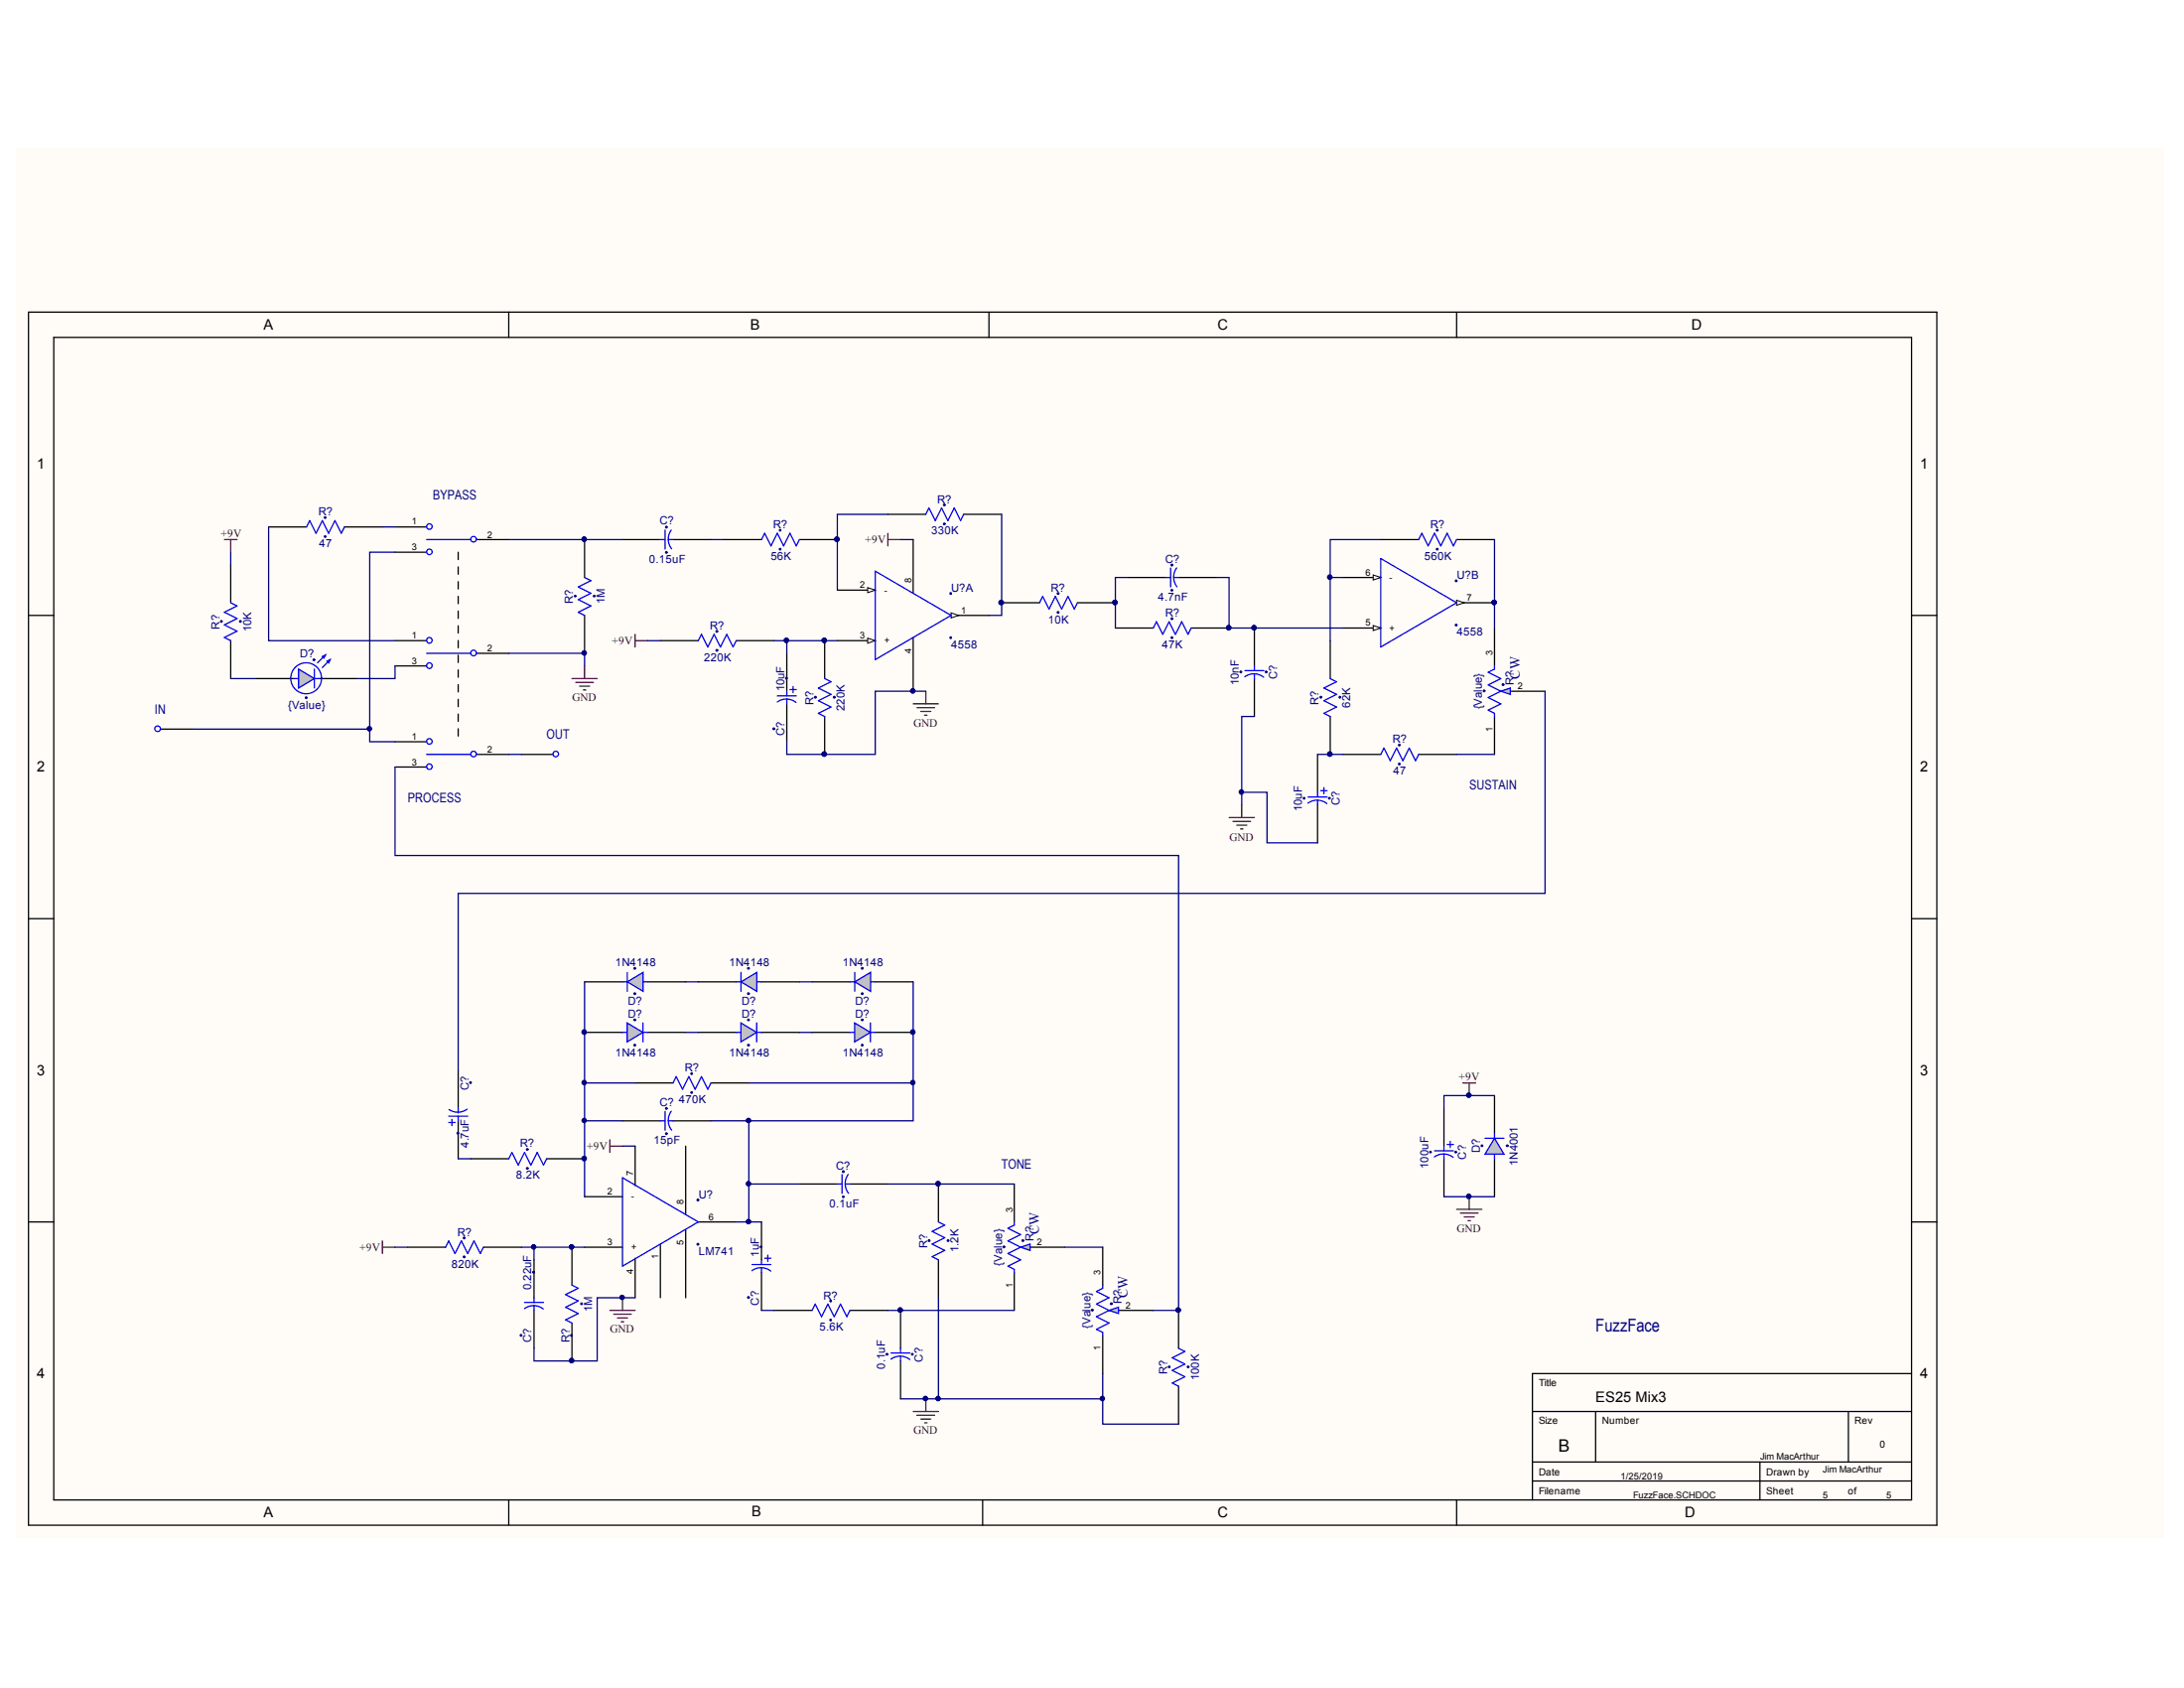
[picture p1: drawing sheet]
<svg xmlns="http://www.w3.org/2000/svg" width="279mm" height="216mm" viewBox="0 0 279 216" stroke-linecap="round" stroke-linejoin="round" font-family="sans-serif">
<path d="M2 18.9h274.8v177.7h-274.8z" fill="#fffcf8"/>
<g fill="none" stroke="#000" stroke-width=".16">
<path d="M3.6 39.9h244.2v155.2h-244.2zM65.1 39.9v3.3M126.5 39.9v3.3M186.3 39.9v3.3M6.9 43.2h237.6v148.6h-237.6zM3.6 78.7h3.3M107.1 75.5h4.9M244.5 78.7h3.3M3.6 117.5h3.3M244.5 117.5h3.3M3.6 156.3h3.3M74.8 153.1h4.8"/>
<path d="M74.8 159.5h4.8M81.3 146.6v5.1M84.5 159.1v6.9M87.7 146.6v8.7M87.7 157.3v8.7M89.3 156.3h4.9M244.5 156.3h3.3M81.3 160.9v5.1M244.5 175.7h-48.5v16.1M65.1 191.8v3.3M125.7 191.8v3.3M186.3 191.8v3.3"/>
<path d="M196 180.5h48.5M196 187h48.5M196 189.4h48.5M204.1 180.5v6.5M225.1 187v4.8M236.5 180.5v6.5"/>
</g>
<path d="M79.6 150.6l9.7 5.7-9.7 5.6z" fill="none" stroke="#00f" stroke-width=".16"/>
<g fill="#000080" stroke="#000080" stroke-width=".13">
<circle cx="89.3" cy="153.5" r=".12"/>
<circle cx="89.3" cy="159.1" r=".12"/>
</g>
<path d="M111 75.2l1 .3-1 .3z" fill="#fffcf8" stroke="#000" stroke-width=".13"/>
<path d="M107.1 81.9h4.9" fill="none" stroke="#000" stroke-width=".16"/>
<path d="M111 81.6l1 .3-1 .4z" fill="#fffcf8" stroke="#000" stroke-width=".13"/>
<path d="M116.8 69v6.9M121.7 78.7h4.8M116.8 81.5v6.9" fill="none" stroke="#000" stroke-width=".16"/>
<circle cx="116.8" cy="88.4" r=".27" fill="#000080" stroke="#000080" stroke-width=".13"/>
<path d="M121.7 78.4l.9 .3-.9 .3z" fill="#fffcf8" stroke="#000" stroke-width=".13"/>
<path d="M112 73.1l9.7 5.6-9.7 5.7z" fill="none" stroke="#00f" stroke-width=".16"/>
<g fill="#000080" stroke="#000080" stroke-width=".13">
<circle cx="121.6" cy="75.9" r=".12"/>
<circle cx="121.6" cy="81.6" r=".12"/>
<circle cx="116.8" cy="88.4" r=".27"/>
</g>
<path d="M171.8 73.9h4.8" fill="none" stroke="#000" stroke-width=".16"/>
<path d="M175.7 73.5l.9 .4-.9 .3z" fill="#fffcf8" stroke="#000" stroke-width=".13"/>
<path d="M171.8 80.3h4.8" fill="none" stroke="#000" stroke-width=".16"/>
<path d="M175.7 80l.9 .3-.9 .4z" fill="#fffcf8" stroke="#000" stroke-width=".13"/>
<path d="M186.3 77.1h4.9" fill="none" stroke="#000" stroke-width=".16"/>
<path d="M186.3 76.8l1 .3-1 .3z" fill="#fffcf8" stroke="#000" stroke-width=".13"/>
<g fill="#000080" stroke="#000080" stroke-width=".13">
<circle cx="191.1" cy="77.1" r=".28"/>
<circle cx="186.3" cy="74.3" r=".12"/>
<circle cx="186.3" cy="79.9" r=".12"/>
<circle cx="91.7" cy="83.2" r=".12"/>
<circle cx="91.7" cy="80.8" r=".12"/>
<circle cx="105.4" cy="96.4" r=".28"/>
<circle cx="105.4" cy="81.9" r=".28"/>
<circle cx="106.7" cy="89.2" r=".12"/>
<circle cx="104.3" cy="89.2" r=".12"/>
<circle cx="100.6" cy="86.8" r=".12"/>
<circle cx="99" cy="93.2" r=".12"/>
<circle cx="100.6" cy="81.9" r=".28"/>
<circle cx="116.8" cy="88.4" r=".27"/>
<circle cx="120.8" cy="67" r=".12"/>
<circle cx="120.8" cy="64.6" r=".12"/>
<circle cx="107.1" cy="69" r=".28"/>
<circle cx="99.8" cy="70.2" r=".11"/>
<circle cx="99.8" cy="67.8" r=".11"/>
<circle cx="128.1" cy="77.1" r=".28"/>
<circle cx="85.2" cy="70.7" r=".12"/>
<circle cx="85.2" cy="67.4" r=".12"/>
<circle cx="74.7" cy="83.5" r=".27"/>
<circle cx="74.7" cy="69" r=".28"/>
<circle cx="76" cy="76.2" r=".11"/>
<circle cx="73.6" cy="76.2" r=".11"/>
<circle cx="41.6" cy="68.6" r=".11"/>
<circle cx="41.6" cy="66.2" r=".11"/>
</g>
<g fill="none" stroke="#00f" stroke-width=".16">
<path d="M39.2 67.4l.4-.8 .8 1.6 .8-1.6 .8 1.6 .9-1.6 .8 1.6 .4-.8M54.6 69h5.6M74.8 73.9l.8 .4-1.6 .8 1.6 .8-1.6 .8 1.6 .8-1.6 .8 .8 .4M84.5 69h.6M85.1 67.8v2.4M85.5 69h.6M85.9 67.8a1.97 1.97 0 0 0 0 2.4M97.4 69l.4-.8 .8 1.6 .8-1.6 .8 1.6 .9-1.6 .8 1.6 .4-.8M118.4 65.8l.4-.8 .9 1.6 .8-1.6 .8 1.6 .8-1.6 .8 1.6 .4-.8M176.6 71.4l9.7 5.7-9.7 5.7zM37.6 86.8h.6M40.2 85.6v2.4"/>
<path d="M40.2 86.8h.6M41.6 83.8l-1 1M42.2 84.4l-1 1M54.6 83.6h5.6M54.6 96.5h5.6M89.3 81.9l.4-.8 .8 1.7 .9-1.7 .8 1.7 .8-1.7 .8 1.7 .4-.9M99.4 89.8a1.98 1.98 0 0 1 2.4 0M99.4 89h2.5M100.7 88.4v.6M100.7 89.4v.6M101.1 88.2h.8M101.5 87.8v.8"/>
<path d="M105.5 86.8l.8 .4-1.6 .8 1.6 .8-1.6 .8 1.6 .8-1.6 .8 .8 .4"/>
<circle cx="54.9" cy="67.3" r=".36"/>
<circle cx="54.9" cy="70.6" r=".36"/>
<circle cx="60.6" cy="69" r=".36"/>
<circle cx="39.2" cy="86.8" r="1.98"/>
<circle cx="54.9" cy="85.1" r=".36"/>
<circle cx="54.9" cy="81.9" r=".36"/>
<circle cx="54.9" cy="94.8" r=".36"/>
<circle cx="54.9" cy="98.1" r=".36"/>
<circle cx="60.6" cy="83.5" r=".36"/>
<circle cx="60.6" cy="96.4" r=".36"/>
</g>
<g fill="none" stroke="#800000" stroke-width=".16">
<path d="M113.6 68.2v1.6M113.6 69h1.6M73.2 86.8h3.2M73.7 87.3h2.2M74.1 87.8h1.3M74.6 88.2h.3M74.8 85.2v1.6M81.3 81.1v1.7M81.3 81.9h1.6M116.8 90h3.3M117.3 90.5h2.3M117.8 91h1.3"/>
<path d="M118.3 91.5h.3M118.4 88.4v1.6"/>
</g>
<path d="M34.4 67.4v14.5h16.1M48.9 67.4h1.6M65.1 69h14.5M91 69h1.6M113.6 65.8h-6.5v9.7M115.2 69h1.6M128.1 65.8v12.9h-1.6M65.1 83.6h9.7v1.6M82.9 81.9h1.6M99 81.9h8.1M100.7 81.9v1.7M118.4 88.4h-6.4v8.1h-11.3v-1.6" fill="none" stroke="#000080" stroke-width=".16"/>
<g fill="none" stroke="#000" stroke-width=".16">
<path d="M34.4 67.4h4.8M44.1 67.4h4.8M50.5 70.6h4.1M50.5 67.4h4.1M61 69h4.1M74.8 69v4.9M74.8 78.7v4.9M79.6 69h4.9M86.1 69h4.9M92.6 69h4.8M102.3 69h4.8M113.6 65.8h4.8"/>
<path d="M123.3 65.8h4.8M32.7 86.8h4.9M40.8 86.8h4.9M50.5 81.9h4.1M50.5 85.2h4.1M50.5 98.1h4.1M50.5 94.9h4.1M61 83.6h4.1M61 96.5h4.1M84.5 81.9h4.8M94.2 81.9h4.8M100.7 83.6v4.8"/>
<path d="M100.7 90v4.9M105.5 81.9v4.9M105.5 91.6v4.9"/>
</g>
<g fill="#c0c0c0" stroke="#00f" stroke-width=".16">
<path d="M41.8 84.6l.4-.2-.2 .4z"/>
<path d="M41.2 84l.4-.2-.2 .4z"/>
<path d="M38.2 85.6l2 1.2-2 1.2z"/>
</g>
<g fill="#000080" stroke="#000080" stroke-width=".13">
<circle cx="39.2" cy="89.2" r=".12"/>
<circle cx="40.2" cy="84.4" r=".12"/>
<circle cx="30.7" cy="79.5" r=".12"/>
<circle cx="28.3" cy="79.5" r=".12"/>
<circle cx="47.3" cy="93.2" r=".27"/>
<circle cx="128.1" cy="77.1" r=".28"/>
<circle cx="142.6" cy="77.1" r=".28"/>
<circle cx="135.4" cy="78.3" r=".12"/>
<circle cx="135.4" cy="75.9" r=".12"/>
<circle cx="157.2" cy="80.3" r=".28"/>
<circle cx="149.9" cy="81.6" r=".12"/>
<circle cx="149.9" cy="79.1" r=".12"/>
<circle cx="149.9" cy="75.5" r=".11"/>
<circle cx="149.9" cy="72.3" r=".12"/>
<circle cx="160.4" cy="80.3" r=".28"/>
<circle cx="158.7" cy="85.9" r=".12"/>
<circle cx="162" cy="85.9" r=".12"/>
<circle cx="183.9" cy="70.2" r=".12"/>
<circle cx="183.9" cy="67.8" r=".12"/>
<circle cx="170.1" cy="73.8" r=".28"/>
<circle cx="170.1" cy="96.4" r=".28"/>
<circle cx="171.4" cy="89.2" r=".12"/>
<circle cx="169" cy="89.2" r=".12"/>
<circle cx="166.8" cy="102.1" r=".11"/>
<circle cx="170.1" cy="102.1" r=".11"/>
<circle cx="158.8" cy="101.3" r=".28"/>
<circle cx="179" cy="97.7" r=".12"/>
<circle cx="179" cy="95.3" r=".12"/>
</g>
<g fill="none" stroke="#000" stroke-width=".16">
<path d="M29.5 72.2v4.9M128.1 77.1h4.9M137.8 77.1h4.9M144.3 73.9h4.9M150.8 73.9h4.8M176.6 69h4.9M186.3 69h4.9M20.6 93.3h4.1M29.5 81.9v4.9M66.7 96.5h4M142.7 80.3h4.8M152.4 80.3h4.8"/>
<path d="M160.5 80.3v4.9M160.5 86.8v4.8M168.6 96.5v4.8M170.2 81.9v4.9M170.2 91.6v4.9M171.8 96.5h4.8M181.5 96.5h4.8M191.2 80.3v4.9M191.2 91.6v4.9M192.8 88.4h4.9M168.6 103v4.8"/>
</g>
<g fill="none" stroke="#00f" stroke-width=".16">
<path d="M29.5 77.1l.8 .4-1.6 .8 1.6 .8-1.6 .8 1.6 .8-1.6 .8 .8 .4M133 77.1l.4-.8 .8 1.6 .8-1.6 .8 1.6 .8-1.6 .8 1.6 .4-.8M149.2 73.9h.6M149.8 72.7v2.4M150.2 73.9h.6M150.5 72.6a1.98 1.98 0 0 0 .1 2.5M181.5 69l.4-.8 .8 1.6 .8-1.6 .8 1.6 .8-1.6 .8 1.6 .4-.8M147.5 80.3l.4-.8 .9 1.6 .8-1.6 .8 1.6 .8-1.6 .8 1.6 .4-.8M159.2 86.6a1.98 1.98 0 0 1 2.5 0M159.3 85.8h2.4M160.5 85.2v.6M160.5 86.2v.6"/>
<path d="M170.2 86.8l.8 .4-1.6 .8 1.6 .8-1.6 .8 1.6 .8-1.6 .8 .8 .4M176.6 96.5l.4-.8 .9 1.6 .8-1.6 .8 1.6 .8-1.6 .8 1.6 .4-.8M191.2 85.2v.4l-.8 .4 1.6 .8-1.6 .8 1.6 .8M192 88.4l-1.6 .8 1.6 .8-1.6 .8 .8 .4v.4M192 88.4h.8M167.3 102.7a1.99 1.99 0 0 1 2.4 .1M167.3 101.9h2.5M168.6 101.3v.6M168.6 102.3v.7M169 101.1h.8M169.4 100.7v.8"/>
<circle cx="20.2" cy="93.2" r=".36"/>
<circle cx="71.1" cy="96.4" r=".36"/>
</g>
<path d="M28.7 69h1.6M29.5 69v1.6M157.2 104.6h3.3M157.7 105.1h2.3M158.2 105.5h1.3M158.7 106h.3M158.9 103v1.6" fill="none" stroke="#800000" stroke-width=".16"/>
<g fill="none" stroke="#000080" stroke-width=".16">
<path d="M29.5 70.6v1.6M50.5 70.6h-3.2v24.3h3.2M144.3 73.9h-1.6v6.4M155.6 73.9h1.6v6.4h14.6M170.2 73.9v8M176.6 69h-6.4v4.9h1.6M24.7 93.3h22.6M29.5 86.8h3.2M50.5 85.2v1.6h-4.8M65.1 96.5h1.6M160.5 91.6h-1.6v11.4M168.6 96.5h3.2"/>
<path d="M158.9 101.3h3.2v6.5h6.5"/>
</g>
<path d="M58.6 70.6v24.3" fill="none" stroke="#000" stroke-width=".16" stroke-dasharray=".9 .9"/>
<path d="M192 88.4l1.2-.4v.8z" fill="#c0c0c0" stroke="#00f" stroke-width=".16"/>
<g fill="#000080" stroke="#000080" stroke-width=".13">
<circle cx="189.9" cy="88.4" r=".12"/>
<circle cx="192.3" cy="87.6" r=".12"/>
<circle cx="191.1" cy="77.1" r=".28"/>
<circle cx="79.6" cy="165.9" r=".28"/>
<circle cx="85.2" cy="145" r=".12"/>
<circle cx="85.2" cy="141.8" r=".12"/>
<circle cx="88.5" cy="139.7" r=".11"/>
<circle cx="88.5" cy="137.3" r=".12"/>
<circle cx="74.7" cy="148.2" r=".28"/>
<circle cx="74.7" cy="143.3" r=".27"/>
<circle cx="74.7" cy="138.5" r=".27"/>
<circle cx="74.7" cy="132" r=".28"/>
</g>
<path d="M191.2 69v11.3M186.3 96.5h4.9M81.3 138.5h-6.5v4.9M79.6 143.4h-4.8v9.7M79.6 146.6h1.7" fill="none" stroke="#000080" stroke-width=".16"/>
<path d="M78 145.8v1.6M78 146.6h1.6M78 167.6h3.3M78.5 168.1h2.3M79 168.6h1.3M79.5 169.1h.3M79.6 166v1.6" fill="none" stroke="#800000" stroke-width=".16"/>
<path d="M74.8 132h4.8M81.3 138.5h4.8M82.9 132h4.8M91 138.5h4.8M79.6 143.4h4.9M86.1 143.4h4.9" fill="none" stroke="#000" stroke-width=".16"/>
<path d="M79.6 132h.6M82.3 132h.6M82.3 130.8v2.5M86.1 138.5l.4-.8 .8 1.6 .8-1.6 .8 1.6 .8-1.6 .8 1.6 .5-.8M84.5 143.4h.6M85.1 142.1v2.5M85.5 143.4h.6M85.9 142.1a1.97 1.97 0 0 0 0 2.4" fill="none" stroke="#00f" stroke-width=".16"/>
<path d="M80.2 130.8l2.1 1.2-2.1 1.3z" fill="#c0c0c0" stroke="#00f" stroke-width=".16"/>
<g fill="#000080" stroke="#000080" stroke-width=".13">
<circle cx="81.2" cy="133.7" r=".11"/>
<circle cx="81.2" cy="130.4" r=".11"/>
<circle cx="74.7" cy="132" r=".28"/>
</g>
<path d="M89.3 132h4.9M97.4 132h4.9" fill="none" stroke="#000" stroke-width=".16"/>
<path d="M94.2 132h.6M96.8 132h.6M96.8 130.8v2.5" fill="none" stroke="#00f" stroke-width=".16"/>
<path d="M94.8 130.8l2 1.2-2 1.3z" fill="#c0c0c0" stroke="#00f" stroke-width=".16"/>
<g fill="#000080" stroke="#000080" stroke-width=".13">
<circle cx="95.8" cy="133.7" r=".12"/>
<circle cx="95.8" cy="130.4" r=".12"/>
<circle cx="116.8" cy="132" r=".28"/>
</g>
<path d="M103.9 132h4.8M112 132h4.8" fill="none" stroke="#000" stroke-width=".16"/>
<path d="M108.7 132h.6M111.4 132h.6M111.4 130.8v2.5" fill="none" stroke="#00f" stroke-width=".16"/>
<path d="M109.3 130.8l2.1 1.2-2.1 1.3z" fill="#c0c0c0" stroke="#00f" stroke-width=".16"/>
<g fill="#000080" stroke="#000080" stroke-width=".13">
<circle cx="110.3" cy="133.7" r=".11"/>
<circle cx="110.3" cy="130.4" r=".11"/>
<circle cx="116.8" cy="132" r=".28"/>
</g>
<path d="M74.8 125.6h4.8M82.9 125.6h4.8" fill="none" stroke="#000" stroke-width=".16"/>
<path d="M79.6 125.6h.6M80.2 124.4v2.4M82.3 125.6h.6" fill="none" stroke="#00f" stroke-width=".16"/>
<path d="M80.2 125.6l2.1-1.2v2.4z" fill="#c0c0c0" stroke="#00f" stroke-width=".16"/>
<g fill="#000080" stroke="#000080" stroke-width=".13">
<circle cx="81.2" cy="123.9" r=".11"/>
<circle cx="81.2" cy="127.1" r=".12"/>
</g>
<path d="M89.3 125.6h4.9M97.4 125.6h4.9" fill="none" stroke="#000" stroke-width=".16"/>
<path d="M94.2 125.6h.6M94.8 124.4v2.4M96.8 125.6h.6" fill="none" stroke="#00f" stroke-width=".16"/>
<path d="M94.8 125.6l2-1.2v2.4z" fill="#c0c0c0" stroke="#00f" stroke-width=".16"/>
<g fill="#000080" stroke="#000080" stroke-width=".13">
<circle cx="95.8" cy="123.8" r=".12"/>
<circle cx="95.7" cy="127.1" r=".12"/>
</g>
<path d="M103.9 125.6h4.8M112 125.6h4.8" fill="none" stroke="#000" stroke-width=".16"/>
<path d="M108.7 125.6h.7M109.4 124.4v2.4M111.4 125.6h.6" fill="none" stroke="#00f" stroke-width=".16"/>
<path d="M109.4 125.6l2-1.2v2.4z" fill="#c0c0c0" stroke="#00f" stroke-width=".16"/>
<g fill="#000080" stroke="#000080" stroke-width=".13">
<circle cx="110.3" cy="123.9" r=".11"/>
<circle cx="110.3" cy="127.1" r=".12"/>
<circle cx="74.7" cy="132" r=".28"/>
<circle cx="74.7" cy="138.5" r=".27"/>
<circle cx="116.8" cy="138.5" r=".27"/>
<circle cx="116.8" cy="132" r=".28"/>
<circle cx="95.8" cy="143.3" r=".27"/>
<circle cx="95.8" cy="156.3" r=".28"/>
<circle cx="95.8" cy="151.4" r=".28"/>
<circle cx="59.4" cy="160.8" r=".12"/>
<circle cx="59.4" cy="158.3" r=".12"/>
<circle cx="73.1" cy="174" r=".28"/>
<circle cx="73.1" cy="159.5" r=".28"/>
<circle cx="74.4" cy="166.8" r=".12"/>
<circle cx="73.1" cy="170.8" r=".12"/>
<circle cx="68.3" cy="159.5" r=".28"/>
<circle cx="74.7" cy="148.2" r=".28"/>
<circle cx="67.5" cy="149.4" r=".12"/>
<circle cx="67.5" cy="147" r=".12"/>
<circle cx="68.3" cy="162.7" r=".12"/>
<circle cx="66.6" cy="170.8" r=".12"/>
<circle cx="79.6" cy="165.9" r=".28"/>
<circle cx="58.6" cy="144.9" r=".12"/>
<circle cx="60.2" cy="138.5" r=".12"/>
<circle cx="97.4" cy="159.5" r=".12"/>
<circle cx="95.7" cy="165.9" r=".12"/>
<circle cx="107.9" cy="153.1" r=".11"/>
<circle cx="107.9" cy="149.9" r=".12"/>
<circle cx="106.3" cy="168.8" r=".11"/>
<circle cx="106.3" cy="166.4" r=".11"/>
</g>
<g fill="none" stroke="#000080" stroke-width=".16">
<path d="M74.8 125.6v12.9M87.7 125.6h1.6M87.7 132h1.6M95.8 138.5h21M102.3 125.6h1.6M102.3 132h1.6M116.8 125.6v17.8h-25.8M50.5 159.5h1.6M58.6 148.2h1.6M66.7 159.5h8.1M68.3 159.5v1.6M95.8 143.4v12.9h-1.6"/>
<path d="M81.3 166h-4.9v8.1h-8.1v-1.6"/>
</g>
<g fill="none" stroke="#000" stroke-width=".16">
<path d="M58.6 136.9v4.8M52.1 159.5h4.9M58.6 143.4v4.8M60.2 148.2h4.9M61.9 159.5h4.8M69.9 148.2h4.9M73.2 159.5v4.9M97.4 156.3v4.8M102.3 151.4h4.8M108.7 151.4h4.9M129.8 151.4v4.9M131.4 159.5h4.8"/>
<path d="M68.3 161.1v4.9M68.3 167.6v4.9M73.2 169.2v4.9M97.4 162.8v4.8M99 167.6h4.9M108.7 167.6h4.9M129.8 162.8v4.8"/>
</g>
<g fill="none" stroke="#00f" stroke-width=".16">
<path d="M57 159.5l.4-.8 .8 1.6 .8-1.6 .8 1.6 .8-1.6 .8 1.6 .5-.8M57.4 143.6h.8M57.4 142.8h2.4M57.8 143.2v.8M58.6 141.7v.7M58.6 142.8v.6M59.8 141.9a1.97 1.97 0 0 1-2.4 0M65.1 148.2l.4-.8 .8 1.6 .8-1.6 .8 1.6 .8-1.6 .8 1.6 .4-.8M107.1 151.4h.6M107.7 150.2v2.5M108.1 151.4h.6M108.5 150.2a1.97 1.97 0 0 0 .1 2.4"/>
<path d="M129.8 156.3v.4l-.9 .4 1.7 .8-1.7 .8 1.7 .8M130.6 159.5l-1.7 .8 1.7 .8-1.7 .8 .9 .5v.4M130.6 159.5h.8M67.1 167.4a1.97 1.97 0 0 1 2.4 0M67.1 166.6h2.4M68.3 166v.6M68.3 167v.6M73.2 164.4l.8 .4-1.6 .8 1.6 .8-1.6 .8 1.6 .8-1.6 .8 .8 .4M96.2 162.5a1.98 1.98 0 0 1 2.4 .1M96.2 161.7h2.4M97.4 161.1v.6M97.4 162.1v.7"/>
<path d="M97.8 160.9h.8M98.2 160.5v.8M103.9 167.6l.4-.8 .8 1.6 .8-1.6 .8 1.6 .8-1.6 .8 1.6 .4-.8"/>
</g>
<path d="M48.9 158.7v1.6M48.9 159.5h1.6" fill="none" stroke="#800000" stroke-width=".16"/>
<path d="M130.6 159.5l1.2-.4v.8z" fill="#c0c0c0" stroke="#00f" stroke-width=".16"/>
<g fill="#000080" stroke="#000080" stroke-width=".13">
<circle cx="128.4" cy="159.5" r=".12"/>
<circle cx="130.9" cy="158.7" r=".12"/>
<circle cx="115.2" cy="167.6" r=".27"/>
<circle cx="113.5" cy="173.2" r=".12"/>
<circle cx="116.7" cy="173.2" r=".11"/>
<circle cx="120" cy="151.4" r=".28"/>
<circle cx="121.3" cy="158.7" r=".12"/>
<circle cx="118.9" cy="158.7" r=".12"/>
<circle cx="118.4" cy="178.9" r=".28"/>
<circle cx="95.8" cy="156.3" r=".28"/>
<circle cx="95.8" cy="151.4" r=".28"/>
</g>
<path d="M120.1 151.4v4.9M141.1 159.5v4.9M115.2 167.6v4.9M115.2 174.1v4.8M120.1 161.1v4.9M141.1 170.8v4.9M142.7 167.6h4.8" fill="none" stroke="#000" stroke-width=".16"/>
<path d="M120.1 156.3l.8 .4-1.7 .8 1.7 .8-1.7 .8 1.7 .8-1.7 .8 .9 .4M114 173.8a1.97 1.97 0 0 1 2.4 .1M114 173.1h2.4M115.2 172.5v.6M115.2 173.5v.6M141.1 164.4v.4l-.8 .4 1.6 .8-1.6 .8 1.6 .8M141.9 167.6l-1.6 .8 1.6 .8-1.6 .8 .8 .4v.4M141.9 167.6h.8" fill="none" stroke="#00f" stroke-width=".16"/>
<path d="M118.4 178.9v1.6M116.8 180.5h3.3M117.3 181h2.3M117.8 181.5h1.3M118.3 182h.3" fill="none" stroke="#800000" stroke-width=".16"/>
<path d="M95.8 156.3h1.6M95.8 151.4h6.5M113.6 151.4h16.2M97.4 167.6h1.6M113.6 167.6h16.2" fill="none" stroke="#000080" stroke-width=".16"/>
<path d="M141.9 167.6l1.2-.4v.8z" fill="#c0c0c0" stroke="#00f" stroke-width=".16"/>
<g fill="#000080" stroke="#000080" stroke-width=".13">
<circle cx="139.7" cy="167.6" r=".12"/>
<circle cx="142.2" cy="166.8" r=".12"/>
<circle cx="150.7" cy="167.6" r=".28"/>
<circle cx="152" cy="174.8" r=".12"/>
<circle cx="149.6" cy="174.8" r=".11"/>
<circle cx="120" cy="178.9" r=".28"/>
<circle cx="118.4" cy="178.9" r=".28"/>
<circle cx="141" cy="178.9" r=".28"/>
<circle cx="187.9" cy="140.1" r=".28"/>
<circle cx="183" cy="147.4" r=".11"/>
<circle cx="186.2" cy="147.4" r=".11"/>
</g>
<path d="M184.7 141.7v4.9M184.7 148.2v4.9M191.2 140.1v4.9M191.2 148.2v4.9M150.8 167.6v4.9M150.8 177.3v4.9" fill="none" stroke="#000" stroke-width=".16"/>
<path d="M183.5 148a1.99 1.99 0 0 1 2.4 0M183.5 147.2h2.4M184.7 146.6v.6M184.7 147.6v.6M185.1 146.4h.8M185.5 146v.8M190 145.6h2.4M191.2 145v.6M191.2 147.6v.6M150.8 172.5l.8 .4-1.6 .8 1.6 .8-1.6 .8 1.6 .8-1.6 .8 .8 .4" fill="none" stroke="#00f" stroke-width=".16"/>
<path d="M50.5 98.1v11.3h100.3v58.2h-3.3M197.7 88.4v25.9h-139.1v22.6M136.2 159.5h4.9M120.1 166v12.9h-4.9M141.1 175.7v3.2h-21M141.1 178.9v3.3h9.7" fill="none" stroke="#000080" stroke-width=".16"/>
<path d="M187.2 138.5h1.6M188 138.5v1.6" fill="none" stroke="#800000" stroke-width=".16"/>
<path d="M191.2 145.6l1.2 2h-2.4z" fill="#c0c0c0" stroke="#00f" stroke-width=".16"/>
<g fill="#000080" stroke="#000080" stroke-width=".13">
<circle cx="192.8" cy="146.5" r=".12"/>
<circle cx="189.6" cy="146.5" r=".12"/>
<circle cx="187.9" cy="140.1" r=".28"/>
<circle cx="187.9" cy="153" r=".28"/>
</g>
<path d="M184.7 153.1h6.5M191.2 140.1h-6.5v1.6" fill="none" stroke="#000080" stroke-width=".16"/>
<path d="M186.3 154.7h3.3M186.8 155.2h2.3M187.3 155.6h1.3M187.8 156.1h.3M188 153.1v1.6" fill="none" stroke="#800000" stroke-width=".16"/>
<text font-size="2.3" fill="#000080" x="204.1" y="170.3">FuzzFace</text>
<text font-size="2.2" x="199.4" y="185.7">B</text>
<g font-size="1.9">
<text x="33.7" y="42.2">A</text>
<text x="96" y="42.2">B</text>
<text x="155.8" y="42.2">C</text>
<text x="216.4" y="42.2">D</text>
<text x="4.7" y="59.9">1</text>
<text x="245.6" y="59.9">1</text>
<text x="4.7" y="98.7">2</text>
<text x="245.6" y="98.7">2</text>
<text x="4.7" y="137.5">3</text>
<text x="245.6" y="137.5">3</text>
<text x="4.7" y="176.3">4</text>
<text x="204.1" y="179.4">ES25 Mix3</text>
<text x="245.6" y="176.3">4</text>
<text x="33.7" y="194.1">A</text>
<text x="96.1" y="193.9">B</text>
<text x="155.8" y="194.1">C</text>
<text x="215.5" y="194.1">D</text>
</g>
<g font-size="1.8" fill="#000080">
<text x="194.4" y="86.8" transform="rotate(-90 194.4 86.8)">CW</text>
<text x="132.9" y="157.9" transform="rotate(-90 132.9 157.9)">CW</text>
<text x="144.3" y="166" transform="rotate(-90 144.3 166)">CW</text>
</g>
<g font-size="1.7" fill="#000080">
<text x="55.4" y="63.8">BYPASS</text>
<text x="19.8" y="91.3">IN</text>
<text x="69.9" y="94.5">OUT</text>
<text x="188" y="101">SUSTAIN</text>
<text x="52.2" y="102.6">PROCESS</text>
<text x="128.1" y="149.4">TONE</text>
</g>
<g font-size="1.4" fill="#000080">
<text x="40.8" y="65.9">R?</text>
<text x="119.9" y="64.3">R?</text>
<text x="40.8" y="70">47</text>
<text x="84.4" y="67.1">C?</text>
<text x="98.6" y="71.6">56K</text>
<text x="98.9" y="67.5">R?</text>
<text x="119.1" y="68.4">330K</text>
<text x="182.2" y="71.6">560K</text>
<text x="183" y="67.5">R?</text>
<text x="73.3" y="77.2" transform="rotate(-90 73.3 77.2)">R?</text>
<text x="77.4" y="77.3" transform="rotate(-90 77.4 77.3)">1M</text>
<text x="83" y="72">0.15uF</text>
<text x="121.7" y="75.7">U?A</text>
<text x="134.4" y="75.7">R?</text>
<text x="148.1" y="76.8">4.7nF</text>
<text x="149.1" y="72">C?</text>
<text x="186.4" y="74">U?B</text>
<text x="28.1" y="80.5" transform="rotate(-90 28.1 80.5)">R?</text>
<text x="32.1" y="80.8" transform="rotate(-90 32.1 80.8)">10K</text>
<text x="90.8" y="80.5">R?</text>
<text x="121.7" y="82.9">4558</text>
<text x="134.1" y="79.7">10K</text>
<text x="148.7" y="82.9">47K</text>
<text x="149.1" y="78.9">R?</text>
<text x="186.4" y="81.3">4558</text>
<text x="38.4" y="84.1">D?</text>
<text x="90.1" y="84.5">220K</text>
<text x="100.4" y="88.4" transform="rotate(-90 100.4 88.4)">10uF</text>
<text x="158.5" y="87.7" transform="rotate(-90 158.5 87.7)">10nF</text>
<text x="163.4" y="86.9" transform="rotate(-90 163.4 86.9)">C?</text>
<text x="193.6" y="87.6" transform="rotate(-90 193.6 87.6)">R?</text>
<text x="36.9" y="90.6">{Value}</text>
<text x="100.4" y="94.2" transform="rotate(-90 100.4 94.2)">C?</text>
<text x="104.1" y="90.1" transform="rotate(-90 104.1 90.1)">R?</text>
<text x="108.1" y="90.9" transform="rotate(-90 108.1 90.9)">220K</text>
<text x="168.7" y="90.1" transform="rotate(-90 168.7 90.1)">R?</text>
<text x="172.8" y="90.5" transform="rotate(-90 172.8 90.5)">62K</text>
<text x="178.2" y="95">R?</text>
<text x="189.6" y="90.7" transform="rotate(-90 189.6 90.7)">{Value}</text>
<text x="178.2" y="99.1">47</text>
<text x="166.6" y="103.8" transform="rotate(-90 166.6 103.8)">10uF</text>
<text x="171.4" y="103" transform="rotate(-90 171.4 103)">C?</text>
<text x="78.7" y="123.6">1N4148</text>
<text x="93.3" y="123.6">1N4148</text>
<text x="107.8" y="123.6">1N4148</text>
<text x="80.3" y="130.2">D?</text>
<text x="80.3" y="128.5">D?</text>
<text x="94.9" y="130.2">D?</text>
<text x="94.9" y="128.5">D?</text>
<text x="109.4" y="130.2">D?</text>
<text x="109.4" y="128.5">D?</text>
<text x="78.7" y="135.1">1N4148</text>
<text x="87.6" y="137">R?</text>
<text x="93.3" y="135.1">1N4148</text>
<text x="107.8" y="135.1">1N4148</text>
<text x="60" y="139.5" transform="rotate(-90 60 139.5)">C?</text>
<text x="84.4" y="141.5">C?</text>
<text x="86.8" y="141.1">470K</text>
<text x="60" y="146.8" transform="rotate(-90 60 146.8)">4.7uF</text>
<text x="66.5" y="146.7">R?</text>
<text x="83.6" y="146.3">15pF</text>
<text x="107" y="149.6">C?</text>
<text x="182.7" y="149.4" transform="rotate(-90 182.7 149.4)">100uF</text>
<text x="187.5" y="148.3" transform="rotate(-90 187.5 148.3)">C?</text>
<text x="189.3" y="147.5" transform="rotate(-90 189.3 147.5)">D?</text>
<text x="194.1" y="149.1" transform="rotate(-90 194.1 149.1)">1N4001</text>
<text x="66" y="150.8">8.2K</text>
<text x="89.4" y="153.3">U?</text>
<text x="106.1" y="154.4">0.1uF</text>
<text x="58.5" y="158.1">R?</text>
<text x="89.4" y="160.5">LM741</text>
<text x="97.1" y="160.8" transform="rotate(-90 97.1 160.8)">1uF</text>
<text x="118.6" y="159.7" transform="rotate(-90 118.6 159.7)">R?</text>
<text x="122.6" y="160.2" transform="rotate(-90 122.6 160.2)">1.2K</text>
<text x="128.2" y="161.9" transform="rotate(-90 128.2 161.9)">{Value}</text>
<text x="132.2" y="158.7" transform="rotate(-90 132.2 158.7)">R?</text>
<text x="57.8" y="162.1">820K</text>
<text x="68" y="165" transform="rotate(-90 68 165)">0.22uF</text>
<text x="75.8" y="167.8" transform="rotate(-90 75.8 167.8)">1M</text>
<text x="97.1" y="166.9" transform="rotate(-90 97.1 166.9)">C?</text>
<text x="105.4" y="166.2">R?</text>
<text x="143.5" y="166.8" transform="rotate(-90 143.5 166.8)">R?</text>
<text x="68" y="171.8" transform="rotate(-90 68 171.8)">C?</text>
<text x="72.9" y="171.8" transform="rotate(-90 72.9 171.8)">R?</text>
<text x="104.9" y="170.2">5.6K</text>
<text x="139.5" y="169.9" transform="rotate(-90 139.5 169.9)">{Value}</text>
<text x="113.2" y="175.1" transform="rotate(-90 113.2 175.1)">0.1uF</text>
<text x="118" y="174.2" transform="rotate(-90 118 174.2)">C?</text>
<text x="149.3" y="175.8" transform="rotate(-90 149.3 175.8)">R?</text>
<text x="153.4" y="176.6" transform="rotate(-90 153.4 176.6)">100K</text>
</g>
<g font-size="1.4" fill="#800000">
<text x="28.2" y="68.7">+9V</text>
<text x="110.7" y="69.5">+9V</text>
<text x="78.3" y="82.4">+9V</text>
<text x="73.2" y="89.7">GND</text>
<text x="116.9" y="93">GND</text>
<text x="157.3" y="107.5">GND</text>
<text x="186.6" y="138.2">+9V</text>
<text x="75.1" y="147.1">+9V</text>
<text x="46" y="160">+9V</text>
<text x="186.4" y="157.6">GND</text>
<text x="78" y="170.5">GND</text>
<text x="116.9" y="183.4">GND</text>
</g>
<g font-size="1.3">
<text x="196.9" y="177.3">Title</text>
<text x="196.9" y="182.2">Size</text>
<text x="205" y="182.2">Number</text>
<text x="237.3" y="182.2">Rev</text>
<text x="240.5" y="185.1">0</text>
<text x="196.9" y="188.7">Date</text>
<text x="196.9" y="191.1">Filename</text>
<text x="225.9" y="188.7">Drawn by</text>
<text x="225.9" y="191.1">Sheet</text>
<text x="236.4" y="191.1">of</text>
</g>
<g font-size="1.2">
<text x="52.7" y="70.4">3</text>
<text x="52.7" y="67.1">1</text>
<text x="62.3" y="68.8">2</text>
<text x="110" y="75.2">2</text>
<text x="113.1" y="75.9">-</text>
<text x="116.6" y="74.6" transform="rotate(-90 116.6 74.6)">8</text>
<text x="174.7" y="73.6">6</text>
<text x="177.7" y="74.3">-</text>
<text x="187.6" y="76.8">7</text>
<text x="52.7" y="81.7">1</text>
<text x="62.3" y="83.3">2</text>
<text x="110" y="81.7">3</text>
<text x="113.1" y="82.3">+</text>
<text x="116.6" y="83.5" transform="rotate(-90 116.6 83.5)">4</text>
<text x="122.9" y="78.4">1</text>
<text x="174.7" y="80.1">5</text>
<text x="177.7" y="80.7">+</text>
<text x="190.9" y="83.9" transform="rotate(-90 190.9 83.9)">3</text>
<text x="52.7" y="85">3</text>
<text x="194.1" y="88.2">2</text>
<text x="52.7" y="94.6">1</text>
<text x="190.9" y="93.6" transform="rotate(-90 190.9 93.6)">1</text>
<text x="52.7" y="97.9">3</text>
<text x="62.3" y="96.3">2</text>
<text x="77.7" y="152.8">2</text>
<text x="80.8" y="153.4">-</text>
<text x="81" y="150.4" transform="rotate(-90 81 150.4)">7</text>
<text x="87.4" y="154" transform="rotate(-90 87.4 154)">8</text>
<text x="129.5" y="155" transform="rotate(-90 129.5 155)">3</text>
<text x="77.7" y="159.3">3</text>
<text x="80.8" y="159.9">+</text>
<text x="84.2" y="161" transform="rotate(-90 84.2 161)">1</text>
<text x="87.4" y="159.3" transform="rotate(-90 87.4 159.3)">5</text>
<text x="90.6" y="156">6</text>
<text x="132.7" y="159.3">2</text>
<text x="81" y="162.9" transform="rotate(-90 81 162.9)">4</text>
<text x="129.5" y="164.7" transform="rotate(-90 129.5 164.7)">1</text>
<text x="140.8" y="163.1" transform="rotate(-90 140.8 163.1)">3</text>
<text x="144" y="167.4">2</text>
<text x="140.8" y="172.8" transform="rotate(-90 140.8 172.8)">1</text>
<text x="207.3" y="189.2">1/25/2019</text>
<text x="208.9" y="191.6">FuzzFace.SCHDOC</text>
<text x="225.2" y="186.7">Jim MacArthur</text>
<text x="233.2" y="191.6">5</text>
<text x="233.2" y="188.3">Jim MacArthur</text>
<text x="241.3" y="191.6">5</text>
</g>
</svg>
